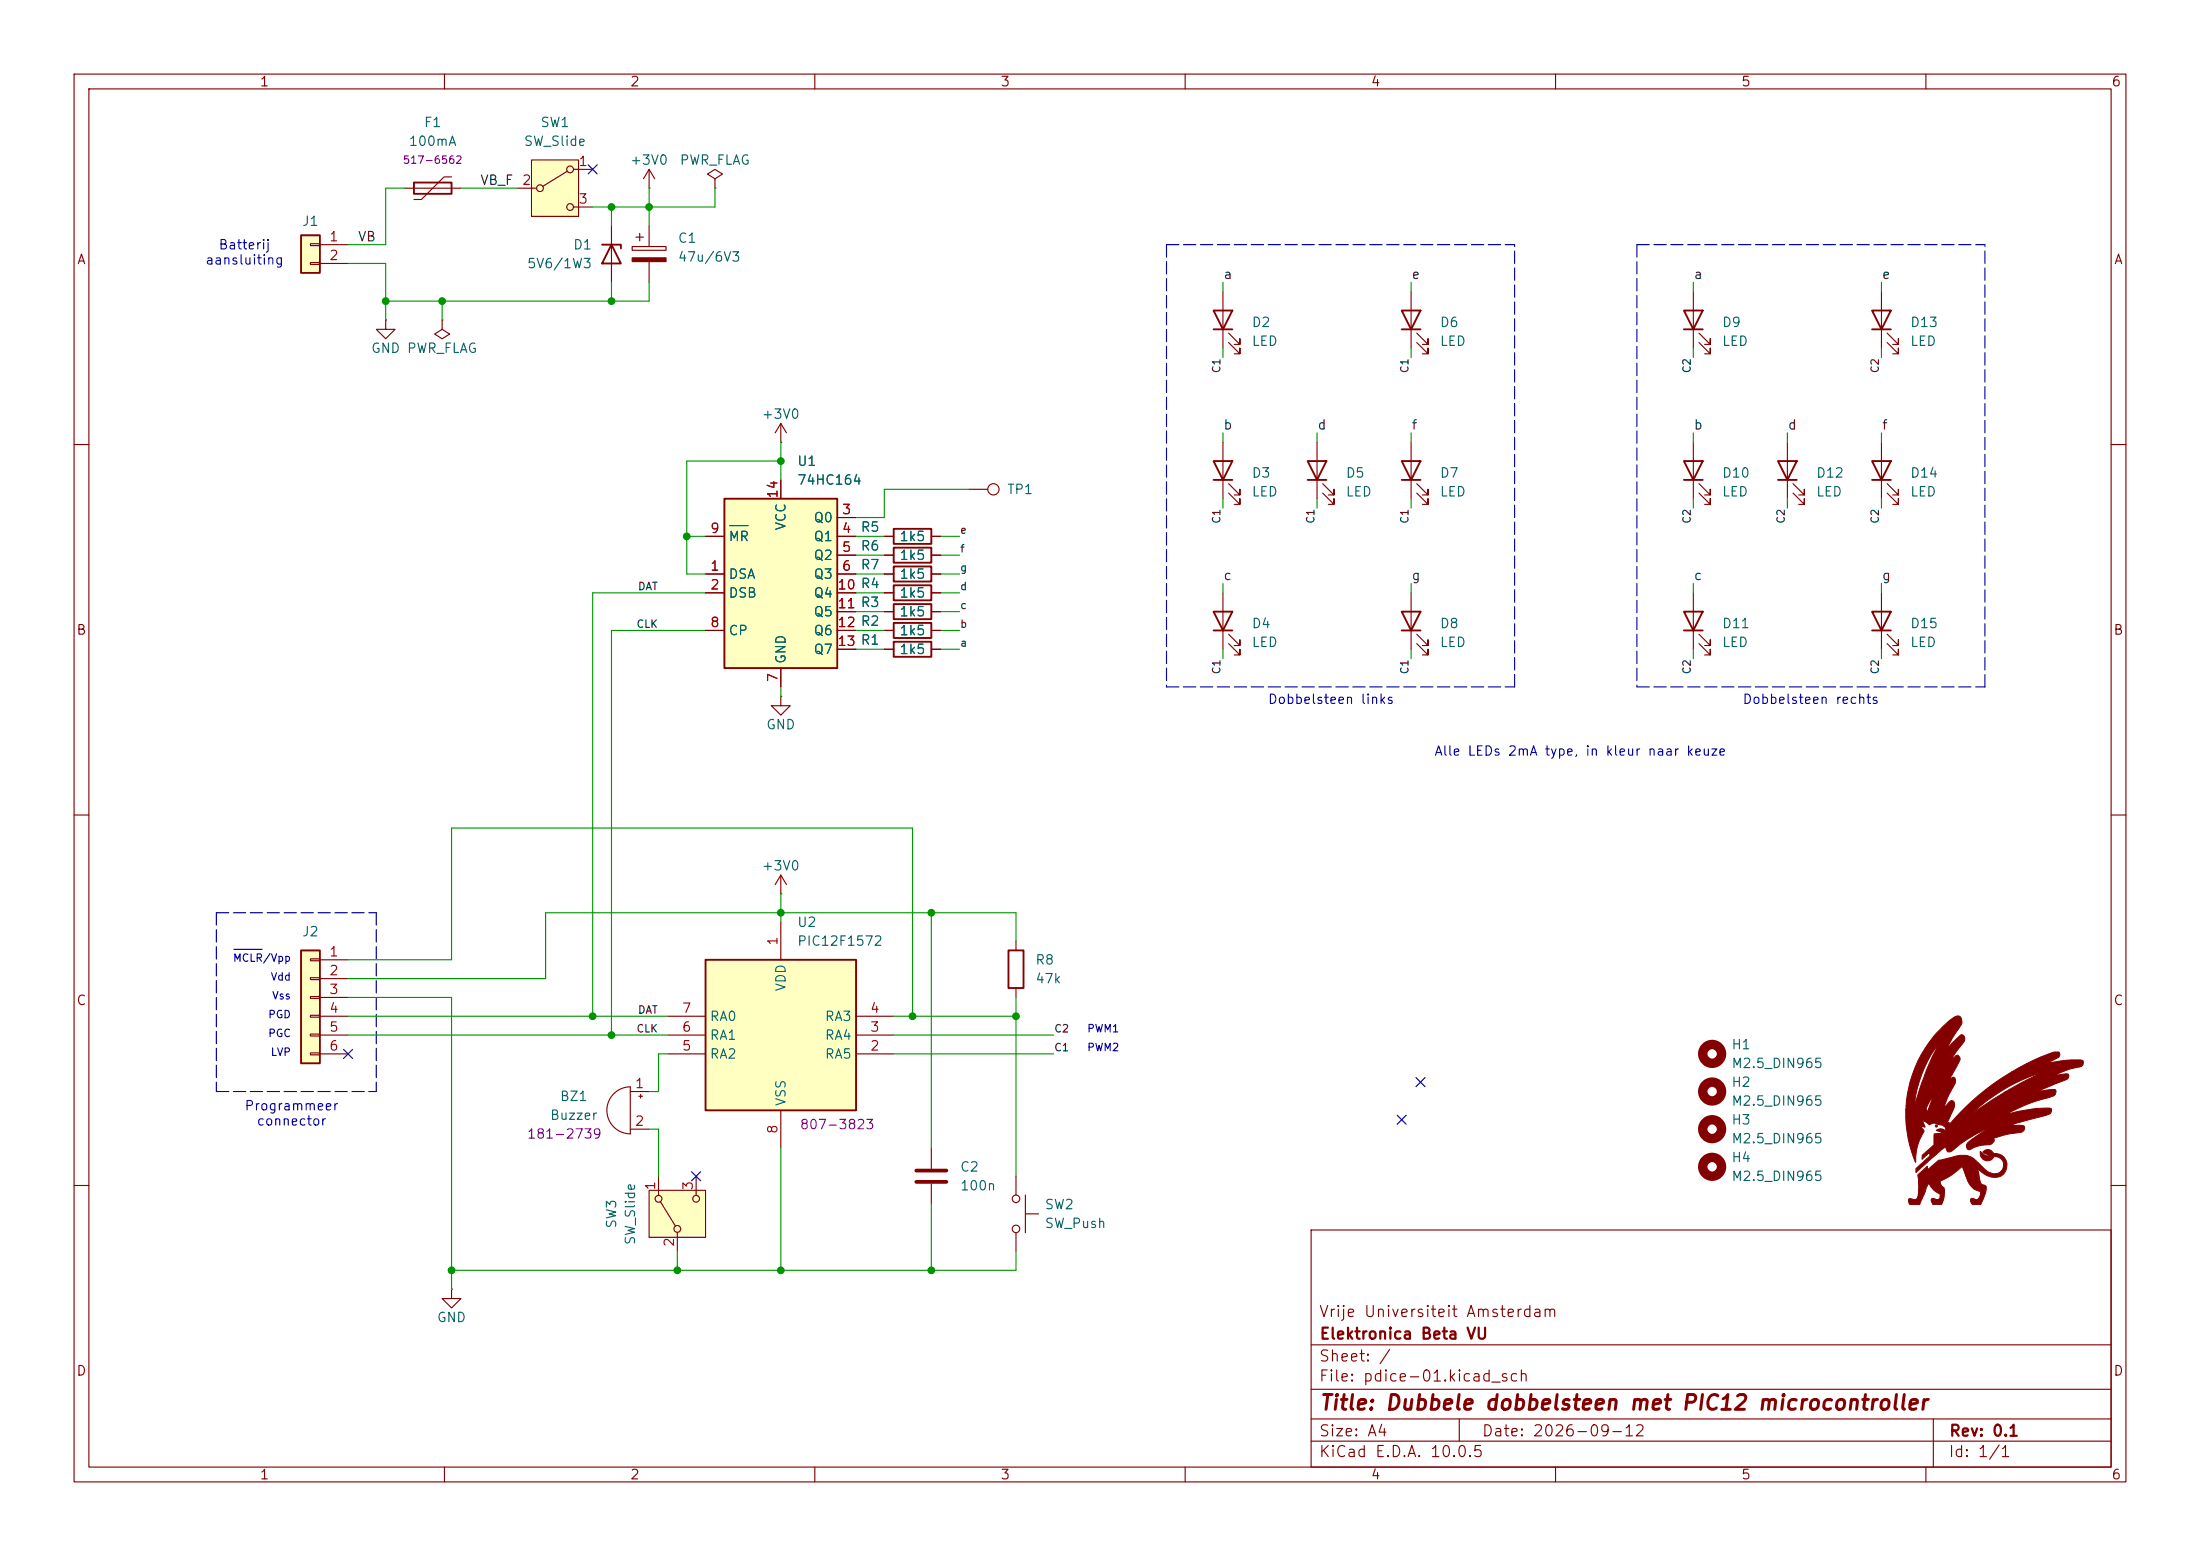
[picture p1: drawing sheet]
<svg xmlns="http://www.w3.org/2000/svg" width="297mm" height="210mm" viewBox="0 0 297 210" stroke-linecap="round" stroke-linejoin="round" font-family="sans-serif">
<g fill="none" stroke="#840000" stroke-width=".15">
<path d="M10 10h277v190h-277zM12 12h273v186h-273zM60 10v2M110 10v2M160 10v2M210 10v2M260 10v2M190.5 39.4v7.6M105.4 59.7h.1M105.4 57.2l-.8 1.2M105.4 57.2l.8 1.2M105.4 57.2v2.5"/>
<path d="M191.3 46.2l1.5 1.6v-.8v.8h-.8M191.3 45l1.5 1.5v-.8v.8h-.8M10 60h2M119.4 74.9h1.2M119.4 72.4h1.2M119.4 77.5h1.2M125.7 74.9h1.3M125.7 72.4h1.3M125.7 77.5h1.3M130.8 66h2.5M285 60h2M105.4 94v1.3h1.3l-1.3 1.2-1.3-1.2h1.3"/>
<path d="M105.4 94h.1M119.4 87.6h1.2M119.4 80h1.2M119.4 82.6h1.2M119.4 85.1h1.2M125.7 87.6h1.3M125.7 80h1.3M125.7 82.6h1.3M125.7 85.1h1.3M10 110h2M285 110h2M10 160h2"/>
<path d="M177 166h108v32h-108zM285 160h2M60 198v2M110 198v2M160 198v2M177 194.5h108M177 191.5h108M177 187.5h108M177 181.5h108M197 191.5v3M210 198v2M260 198v2"/>
<path d="M261 191.5v6.5"/>
<circle cx="134.1" cy="66" r=".76"/>
</g>
<path d="M189.2 41.9h2.6l-1.3 2.6zM189.2 44.5h2.6M120.6 73.9h5.1v2h-5.1zM120.6 79h5.1v2h-5.1zM120.6 71.4h5.1v2h-5.1zM120.6 76.5h5.1v2h-5.1zM120.6 86.6h5.1v2h-5.1zM120.6 81.5h5.1v2.1h-5.1zM120.6 84.1h5.1v2h-5.1z" fill="none" stroke="#840000" stroke-width=".25"/>
<path d="M40.6 128.3h2.6v15.2h-2.6z" fill="#ffffc2"/>
<path d="M40.6 128.3h2.6v15.2h-2.6z" fill="none" stroke="#840000" stroke-width=".25"/>
<g fill="none" stroke="#840000" stroke-width=".15">
<path d="M41.9 129.4h1.3v.3h-1.3zM41.9 132h1.3v.2h-1.3zM41.9 134.5h1.3v.2h-1.3zM41.9 137h1.3v.3h-1.3zM41.9 139.6h1.3v.2h-1.3zM43.2 129.5h3.8M43.2 132.1h3.8M43.2 134.6h3.8M43.2 137.2h3.8M43.2 139.7h3.8M41.9 142.1h1.3v.3h-1.3zM43.2 142.2h3.8"/>
<path d="M82.8 147.6a3.2 3.2 0 0 1 2.3-.9v6.3a3.2 3.2 0 0 1-2.9-1.9 3.2 3.2 0 0 1 .6-3.5zM85.1 147.3h2.5M85.1 152.4h2.5M86.2 148h.5M86.5 147.7v.5M61 174v1.3h1.2l-1.2 1.2-1.3-1.2h1.3M61 174h.1"/>
</g>
<path d="M95.2 129.5h20.4v20.4h-20.4z" fill="#ffffc2"/>
<path d="M95.2 129.5h20.4v20.4h-20.4zM136.1 128.3h2.1v5.1h-2.1z" fill="none" stroke="#840000" stroke-width=".25"/>
<g fill="none" stroke="#840000" stroke-width=".15">
<path d="M105.4 118.1v2.6M105.4 118.1l-.8 1.3M105.4 118.1l.8 1.3M90.2 139.7h5M90.2 137.2h5M105.4 120.7h.1M105.4 124.5v5M115.6 139.7h5M115.6 137.2h5M137.2 127v1.3M137.2 133.4v1.2M90.2 142.2h5"/>
<path d="M105.4 149.9v5M115.6 142.2h5"/>
</g>
<path d="M87.6 160.7h7.6v6.3h-7.6z" fill="#ffffc2"/>
<g fill="none" stroke="#840000" stroke-width=".15">
<path d="M228.6 59.7v7.6M241.3 59.7v7.6M254 59.7v7.6M229.4 66.5l1.5 1.6v-.8v.8h-.8M229.4 65.3l1.5 1.5v-.8v.8h-.8M242.1 66.5l1.5 1.6v-.8v.8h-.8M242.1 65.3l1.5 1.5v-.8v.8h-.8M254.8 66.5l1.5 1.6v-.8v.8h-.8M254.8 65.3l1.5 1.5v-.8v.8h-.8M228.6 80v7.6M229.4 86.9l1.5 1.5v-.8v.8h-.8M229.4 85.6l1.5 1.5v-.7v.7h-.8"/>
<path d="M254 80v7.6M254.8 86.9l1.5 1.5v-.8v.8h-.8M254.8 85.6l1.5 1.5v-.7v.7h-.8M88.9 158.8v2.5M94 158.8v2.5M125.7 154.9v2.8M125.7 159.8v2.8M137.2 158.8v2.5M87.6 160.7h7.6v6.3h-7.6zM89.2 162.2l2 3.3M91.4 166.4v2.5M137.2 166.4v2.5"/>
<path d="M138.4 163.8h1.8M138.4 161.3v5.1"/>
<circle cx="88.9" cy="161.8" r=".46"/>
<circle cx="91.4" cy="165.9" r=".46"/>
<circle cx="94" cy="161.8" r=".46"/>
<circle cx="137.2" cy="161.8" r=".51"/>
<circle cx="137.2" cy="165.9" r=".51"/>
</g>
<path d="M123.7 158h4.1M123.7 159.5h4.1" fill="none" stroke="#840000" stroke-width=".51"/>
<path d="M227.3 62.2h2.6l-1.3 2.6zM227.3 64.8h2.6M240 62.2h2.6l-1.3 2.6zM240 64.8h2.6M252.7 62.2h2.6l-1.3 2.6zM252.7 64.8h2.6M227.3 82.6h2.6l-1.3 2.5zM227.3 85.1h2.6M252.7 82.6h2.6l-1.3 2.5zM252.7 85.1h2.6" fill="none" stroke="#840000" stroke-width=".25"/>
<g fill="none" stroke="#840000" stroke-width="1.3">
<circle cx="231.1" cy="157.5" r="1.27"/>
<circle cx="231.1" cy="142.2" r="1.27"/>
<circle cx="231.1" cy="152.4" r="1.27"/>
<circle cx="231.1" cy="147.3" r="1.27"/>
</g>
<g fill="#840000" stroke="#840000" stroke-width=".14">
<path d="M262.2 138.6l.6-.5a2.53 2.53 0 0 1 1.5-1 .83 .83 0 0 1 .5 1.1l-1.2 1.9-.7 1.4 1.8-1.8a.55 .55 0 0 1 .5 .3 .55 .55 0 0 1-.1 .6l-.9 1.3-1 1.4 .9-.9a.49 .49 0 0 1 .5 .8l-1.6 2.8 .1-.1a.67 .67 0 0 1 .8-.5 1.36 1.36 0 0 1-.4 1.6l-.6 1.2-.5 1.4 .2-.2a2.01 2.01 0 0 1 .9-.9 .66 .66 0 0 1 .3 1l-.9 2 .3 .2 1-1.1h1.6l.3-.2h4.6h-4.6l3-2 1.5-1 4.2 .1-4.2-.1h4.3h-4.3l1.9-1.1 2-1h2.5h-2.5l1.4-.6a23.8 23.8 0 0 0-10.1 5.9h-1.6l.3-.4a33.2 33.2 0 0 1 7.1-5.5h4.4h-4.4l2.1-1.2h2.6h-2.6l2.4-1.1a3.5 3.5 0 0 1 1.9-.4 .53 .53 0 0 1-.4 .8l-1.2 .7 2.3-.4h2.1a.44 .44 0 0 1 .5 .3 .44 .44 0 0 1-.3 .5l-2.2 .6-1.8 .8 2.1-.4a.45 .45 0 0 1 .2 .5 .45 .45 0 0 1-.5 .3l-3.9 1.7 1.4-.3h1.2a.67 .67 0 0 1-.7 1 22.6 22.6 0 0 0-6 2.3l.4-.1a16.8 16.8 0 0 1 5.7-.7l.1 .1a.61 .61 0 0 1-.6 .8l-4.1 1.1-1.2 .4 1.7-.1a.41 .41 0 0 1 .5 .2 .41 .41 0 0 1-.1 .5l-.5 .3-1.7 .2-2 .5a.27 .27 0 0 1 .2 .3 .27 .27 0 0 1-.1 .2 .79 .79 0 0 1-.7 .4 5 5 0 0 0-2.6 .7 .62 .62 0 0 1-.3-.6 .62 .62 0 0 1 .4-.6l2.9-1.9a21.5 21.5 0 0 0-5.5 3.3 .54 .54 0 0 1-.6-.5h-.2l-.4 .3-3.5 3v-.5l1.9-1.7v-.5l-1 1v-.6l1.6-1.4v-1.5l1.2-.1-.9-.3a1 1 0 0 1 1.3 0l-.1-.4-.1-.2h8.6h-8.6l-.7-.2a1.19 1.19 0 0 0-1.3 0l-.4-.3-.6-.2 .4 .8-.6-.1 .2 .2a.42 .42 0 0 1 .1 .7 7 7 0 0 0-1 4 15.5 15.5 0 0 1-1.3-7.2h2.7l.2 .3 .2-.4h2h-2l.8-1.9-.7 1-.5 1h-2.7v-.4h1.1v.1l.1-.2a35.5 35.5 0 0 1 3.5-8.7 16.6 16.6 0 0 0-3.6 8.8h-1.1l.1-.4a16.2 16.2 0 0 1 4.8-10.3z"/>
<path d="M259.1 158.4l1.1-1v.5l.8-.7a2.14 2.14 0 0 1 1.3-.7l1.4-.4a3.4 3.4 0 0 1 2.5 .1l1.9 1.7a1.64 1.64 0 0 0 2 .2 1.11 1.11 0 0 0 .3-1.4 1.11 1.11 0 0 0-1.3-.5 .98 .98 0 0 1-1.2 .4 .98 .98 0 0 1-.6-1.2h.1a1.18 1.18 0 0 0 1 .6v-.2l-.7-.3a.83 .83 0 0 1 1.1-.2l.3 .3a1.66 1.66 0 0 1 1.8 2 1.66 1.66 0 0 1-2.3 1.2l-.7-.4-1-.8 .3 1.2a1.29 1.29 0 0 0 .5 1.1l.4 .2a2.73 2.73 0 0 1-.5 2l-.2 .5h-1.1a.47 .47 0 0 1-.1-.9l.5 .2a.56 .56 0 0 0 .7-.7l-.1-.4a2.35 2.35 0 0 1-1.8-1.8l-.6-1.6a10.9 10.9 0 0 1-3 2.1 1.05 1.05 0 0 0 .6 .9 3.8 3.8 0 0 1-.4 2.2h-1.2l-.2-.7a.5 .5 0 0 1 .8 0 .48 .48 0 0 0 .4-.3 .48 .48 0 0 0-.1-.5 2.84 2.84 0 0 1-1.4-1.4l-1.2 2.9h-1.4l-.1-.7 .1-.1h.2a.6 .6 0 0 0 .7 0 .6 .6 0 0 0 .3-.6v-1.2l-.1-1.4z"/>
<circle cx="261.4" cy="152" r=".15"/>
</g>
<path d="M97.8 67.3h15.2v22.9h-15.2z" fill="#ffffc2"/>
<g fill="none" stroke="#840000" stroke-width=".25">
<path d="M81.3 33h2.5v.5M82.5 33l1.3 2.6h-2.5zM163.8 41.9h2.6l-1.3 2.6zM163.8 44.5h2.6M227.3 41.9h2.6l-1.3 2.6zM227.3 44.5h2.6M252.7 41.9h2.6l-1.3 2.6zM252.7 44.5h2.6M97.8 67.3h15.2v22.9h-15.2zM163.8 62.2h2.6l-1.3 2.6zM163.8 64.8h2.6M176.5 62.2h2.6l-1.3 2.6z"/>
<path d="M176.5 64.8h2.6M189.2 62.2h2.6l-1.3 2.6zM189.2 64.8h2.6M163.8 82.6h2.6l-1.3 2.5zM163.8 85.1h2.6M189.2 82.6h2.6l-1.3 2.5zM189.2 85.1h2.6"/>
</g>
<g fill="none" stroke="#840000" stroke-width=".15">
<path d="M82.5 30.5v7.6M87.6 25.4h.1M87.6 22.9l-.7 1.2M87.6 22.9l.8 1.2M87.6 22.9v2.5M165.1 39.4v7.6M228.6 39.4v7.6M254 39.4v7.6M52.1 43.2v1.3h1.2l-1.2 1.2-1.3-1.2h1.3M52.1 43.2h.1M165.1 59.7v7.6M165.9 46.2l1.5 1.6v-.8v.8h-.8"/>
<path d="M165.9 45l1.5 1.5v-.8v.8h-.8M177.8 59.7v7.6M190.5 59.7v7.6M229.4 46.2l1.5 1.6v-.8v.8h-.8M229.4 45l1.5 1.5v-.8v.8h-.8M254.8 46.2l1.5 1.6v-.8v.8h-.8M254.8 45l1.5 1.5v-.8v.8h-.8M95.2 77.5h2.6M95.2 72.4h2.6M105.4 64.8v2.5M113 77.5h2.6M113 69.9h2.6"/>
<path d="M113 72.4h2.6M113 74.9h2.6M165.9 66.5l1.5 1.6v-.8v.8h-.8M165.9 65.3l1.5 1.5v-.8v.8h-.8M178.6 66.5l1.5 1.6v-.8v.8h-.8M178.6 65.3l1.5 1.5v-.8v.8h-.8M191.3 66.5l1.5 1.6v-.8v.8h-.8M191.3 65.3l1.5 1.5v-.8v.8h-.8M95.2 80h2.6M95.2 85.1h2.6M105.4 90.2v2.5M113 80h2.6"/>
<path d="M113 85.1h2.6M113 82.6h2.6M113 87.6h2.6M165.1 80v7.6M165.9 86.9l1.5 1.5v-.8v.8h-.8M165.9 85.6l1.5 1.5v-.7v.7h-.8M190.5 80v7.6M191.3 86.9l1.5 1.5v-.8v.8h-.8M191.3 85.6l1.5 1.5v-.7v.7h-.8"/>
</g>
<path d="M98.5 70.9h2.5" fill="none" stroke="#006464" stroke-width=".15"/>
<path d="M71.8 21.6h6.3v7.6h-6.3z" fill="#ffffc2"/>
<g fill="none" stroke="#840000" stroke-width=".15">
<path d="M54.6 25.4h7.6M61 23.9h-1.1l-3 3h-1M69.8 25.4h2.6M71.8 21.6h6.3v7.6h-6.3zM76.6 23.1l-3.3 2M77.5 22.9h2.5M77.5 27.9h2.5M59.7 43.2v1.3l1 .6-1 .6-1-.6 1-.6M59.7 43.2h.1"/>
<circle cx="72.9" cy="25.4" r=".46"/>
<circle cx="77" cy="22.9" r=".46"/>
<circle cx="77" cy="27.9" r=".46"/>
</g>
<path d="M55.9 24.6h5.1v1.6h-5.1z" fill="none" stroke="#840000" stroke-width=".25"/>
<path d="M40.6 31.8h2.6v5h-2.6z" fill="#ffffc2"/>
<path d="M40.6 31.8h2.6v5h-2.6z" fill="none" stroke="#840000" stroke-width=".25"/>
<g fill="none" stroke="#840000" stroke-width=".15">
<path d="M41.9 32.9h1.3v.2h-1.3zM41.9 35.4h1.3v.3h-1.3zM43.2 33h3.8M43.2 35.6h3.8M85.3 33.3h4.6v.5h-4.6zM85.9 32h1M86.4 31.5v1M87.6 30.5v2.8M87.6 35.3v2.8M96.5 24.1l1-.6-1-.6-1 .6 1 .6v1.3M96.5 25.4h.1M95.2 77.5h2.6"/>
<path d="M95.2 72.4h2.6M105.4 64.8v2.5M113 77.5h2.6M113 69.9h2.6M113 72.4h2.6M113 74.9h2.6M119.4 77.5h1.2M119.4 72.4h1.2M119.4 74.9h1.2M125.7 77.5h1.3M125.7 72.4h1.3M125.7 74.9h1.3"/>
<path d="M95.2 80h2.6M95.2 85.1h2.6M105.4 90.2v2.5M113 80h2.6M113 85.1h2.6M113 82.6h2.6M113 87.6h2.6M119.4 80h1.2M119.4 85.1h1.2M119.4 82.6h1.2M119.4 87.6h1.2M125.7 80h1.3"/>
<path d="M125.7 85.1h1.3M125.7 82.6h1.3M125.7 87.6h1.3"/>
</g>
<path d="M85.3 34.8h4.6v.5h-4.6z" fill="#840000" stroke="#840000" stroke-width=".15"/>
<path d="M157.5 33v59.7M157.5 33h47M221 33v59.7M221 33h47M157.5 92.7h47M204.5 92.7v-59.7M221 92.7h47M268 92.7v-59.7M29.2 123.2h21.6M29.2 123.2v24.1M50.8 123.2v24.1M29.2 147.3h21.6" fill="none" stroke="#0000c2" stroke-width=".15" stroke-dasharray="1.7 .6"/>
<g fill="none" stroke="#009600" stroke-width=".15">
<path d="M47 35.6h5.1v7.6M54.6 25.4h-2.5v7.6h-5.1M62.2 25.4h7.6M82.5 27.9v2.6M82.5 38.1v2.5M87.6 38.1v2.5h-35.5M87.6 25.4v5.1M96.5 25.4v2.5h-16.5M165.1 38.1v1.3M190.5 38.1v1.3M228.6 38.1v1.3M254 38.1v1.3"/>
<path d="M59.7 40.6v2.6M105.4 59.7v5.1M165.1 47v1.3M165.1 58.4v1.3M177.8 58.4v1.3M190.5 47v1.3M190.5 58.4v1.3M228.6 47v1.3M228.6 58.4v1.3M241.3 58.4v1.3M254 47v1.3M254 58.4v1.3"/>
<path d="M92.7 72.4h2.5M105.4 62.2h-12.7v15.3h2.5M115.6 77.5h3.8M115.6 72.4h3.8M115.6 74.9h3.8M127 77.5h2.5M127 72.4h2.5M127 74.9h2.5M130.8 66h-11.4v3.9h-3.8M165.1 67.3v1.3M165.1 78.7v1.3M177.8 67.3v1.3"/>
<path d="M190.5 67.3v1.3M190.5 78.7v1.3M228.6 67.3v1.3M228.6 78.7v1.3M241.3 67.3v1.3M254 67.3v1.3M254 78.7v1.3M95.2 85.1h-12.7v54.6M95.2 80h-15.2v57.2M105.4 92.7v1.3M115.6 87.6h3.8M115.6 85.1h3.8"/>
<path d="M115.6 80h3.8M115.6 82.6h3.8M127 87.6h2.5M127 85.1h2.5M127 80h2.5M127 82.6h2.5M165.1 87.6v1.3M190.5 87.6v1.3M228.6 87.6v1.3M254 87.6v1.3M47 139.7h43.2M47 129.5h14v-17.7h62.2v25.4"/>
<path d="M47 134.6h14v39.4M47 137.2h43.2M105.4 120.7v3.8M120.6 139.7h21.6M120.6 137.2h16.6M125.7 123.2v31.7M137.2 127v-3.8h-63.5v8.9h-26.7M137.2 134.6v24.2M87.6 152.4h1.3v6.4M90.2 142.2h-1.3v5.1h-1.3M105.4 154.9v16.6M120.6 142.2h21.6"/>
<path d="M91.4 168.9v2.6M125.7 162.6v8.9M137.2 168.9v2.6h-76.2"/>
</g>
<path d="M79.4 22.3l1.2 1.2M80.6 22.3l-1.2 1.2M46.4 141.6l1.2 1.2M47.6 141.6l-1.2 1.2M93.4 158.1l1.2 1.3M94.6 158.1l-1.2 1.3M188.6 150.5l1.2 1.2M189.8 150.5l-1.2 1.2M191.2 145.4l1.2 1.3M192.4 145.4l-1.2 1.3" fill="none" stroke="#000084" stroke-width=".15"/>
<path d="M31.6 128.1h3.8" fill="none" stroke="#0000c2" stroke-width=".15"/>
<path d="M98.5 70.9h2.5" fill="none" stroke="#006464" stroke-width=".15"/>
<g fill="#009600" stroke="#009600" stroke-width=".14">
<circle cx="52.1" cy="40.6" r=".46"/>
<circle cx="59.7" cy="40.6" r=".46"/>
<circle cx="105.4" cy="171.5" r=".46"/>
<circle cx="91.4" cy="171.5" r=".46"/>
<circle cx="125.7" cy="171.5" r=".46"/>
<circle cx="61" cy="171.5" r=".46"/>
<circle cx="82.5" cy="139.7" r=".46"/>
<circle cx="80" cy="137.2" r=".46"/>
<circle cx="92.7" cy="72.4" r=".46"/>
<circle cx="82.5" cy="27.9" r=".46"/>
<circle cx="87.6" cy="27.9" r=".46"/>
<circle cx="82.5" cy="40.6" r=".46"/>
<circle cx="105.4" cy="123.2" r=".46"/>
<circle cx="125.7" cy="123.2" r=".46"/>
<circle cx="137.2" cy="137.2" r=".46"/>
<circle cx="123.2" cy="137.2" r=".46"/>
<circle cx="105.4" cy="62.2" r=".46"/>
</g>
<text font-size="2" fill="#840000" x="178" y="190.8">Title: Dubbele dobbelsteen met PIC12 microcontroller</text>
<g font-size="1.5" fill="#840000">
<text x="178" y="178.1">Vrije Universiteit Amsterdam</text>
<text x="178" y="184.1">Sheet: /</text>
<text x="178" y="181.1">Elektronica Beta VU</text>
<text x="178" y="186.8">File: pdice-01.kicad_sch</text>
<text x="178" y="197">KiCad E.D.A. 10.0.5</text>
<text x="178" y="194.2">Size: A4</text>
<text x="200" y="194.2">Date: 2026-09-12</text>
<text x="263" y="197">Id: 1/1</text>
<text x="263" y="194.2">Rev: 0.1</text>
</g>
<g font-size="1.3" fill="#840000">
<text x="35" y="12">1</text>
<text x="85" y="12">2</text>
<text x="135" y="12">3</text>
<text x="185" y="12">4</text>
<text x="235" y="12">5</text>
<text x="285" y="12">6</text>
<text x="10.3" y="36">A</text>
<text x="285.3" y="36">A</text>
<text x="10.2" y="86">B</text>
<text x="285.2" y="86">B</text>
<text x="10.2" y="136">C</text>
<text x="285.2" y="136">C</text>
<text x="10.2" y="186">D</text>
<text x="285.2" y="186">D</text>
<text x="35" y="200">1</text>
<text x="85" y="200">2</text>
<text x="135" y="200">3</text>
<text x="185" y="200">4</text>
<text x="235" y="200">5</text>
<text x="285" y="200">6</text>
</g>
<g font-size="1.3" fill="#006464">
<text x="57.1" y="17.5">F1</text>
<text x="72.9" y="17.5">SW1</text>
<text x="55.1" y="20">100mA</text>
<text x="70.6" y="20">SW_Slide</text>
<text x="85" y="22.6">+3V0</text>
<text x="91.7" y="22.6">PWR_FLAG</text>
<text x="40.7" y="30.8">J1</text>
<text x="77.3" y="34">D1</text>
<text x="91.4" y="33.1">C1</text>
<text x="91.4" y="35.6">47u/6V3</text>
<text x="71.1" y="36.5">5V6/1W3</text>
<text x="50" y="48">GND PWR_FLAG</text>
<text x="168.9" y="44.5">D2</text>
<text x="168.9" y="47">LED</text>
<text x="194.3" y="44.5">D6</text>
<text x="194.3" y="47">LED</text>
<text x="232.4" y="44.5">D9</text>
<text x="232.4" y="47">LED</text>
<text x="257.8" y="44.5">D13</text>
<text x="257.8" y="47">LED</text>
<text x="102.7" y="56.8">+3V0</text>
<text x="107.5" y="63.2">U1</text>
<text x="107.5" y="65.7">74HC164</text>
<text x="168.9" y="64.8">D3</text>
<text x="181.6" y="64.8">D5</text>
<text x="194.3" y="64.8">D7</text>
<text x="232.4" y="64.8">D10</text>
<text x="245.1" y="64.8">D12</text>
<text x="257.8" y="64.8">D14</text>
<text x="106.4" y="71.7" transform="rotate(-90 106.4 71.7)">VCC</text>
<text x="109.8" y="70.8">Q0</text>
<text x="135.9" y="67">TP1</text>
<text x="168.9" y="67.3">LED</text>
<text x="181.6" y="67.3">LED</text>
<text x="194.3" y="67.3">LED</text>
<text x="232.4" y="67.3">LED</text>
<text x="245.1" y="67.3">LED</text>
<text x="257.8" y="67.3">LED</text>
<text x="98.3" y="73.4">MR</text>
<text x="109.8" y="73.4">Q1</text>
<text x="109.8" y="75.9">Q2</text>
<text x="116.1" y="74.6">R6</text>
<text x="116.1" y="72.1">R5</text>
<text x="116.1" y="77.2">R7</text>
<text x="121.3" y="75.9">1k5</text>
<text x="121.3" y="73.4">1k5</text>
<text x="98.3" y="78.4">DSA</text>
<text x="98.3" y="81">DSB</text>
<text x="109.8" y="78.4">Q3</text>
<text x="109.8" y="81">Q4</text>
<text x="109.8" y="83.5">Q5</text>
<text x="121.3" y="81">1k5</text>
<text x="121.3" y="83.5">1k5</text>
<text x="121.3" y="78.4">1k5</text>
<text x="98.3" y="86.1">CP</text>
<text x="106.4" y="89.7" transform="rotate(-90 106.4 89.7)">GND</text>
<text x="109.8" y="86.1">Q6</text>
<text x="109.8" y="88.6">Q7</text>
<text x="121.3" y="88.6">1k5</text>
<text x="121.3" y="86.1">1k5</text>
<text x="168.9" y="85.1">D4</text>
<text x="168.9" y="87.6">LED</text>
<text x="194.3" y="85.1">D8</text>
<text x="194.3" y="87.6">LED</text>
<text x="232.4" y="85.1">D11</text>
<text x="232.4" y="87.6">LED</text>
<text x="257.8" y="85.1">D15</text>
<text x="257.8" y="87.6">LED</text>
<text x="103.3" y="98.8">GND</text>
<text x="102.7" y="117.8">+3V0</text>
<text x="107.5" y="125.4">U2</text>
<text x="40.7" y="126.7">J2</text>
<text x="107.5" y="128">PIC12F1572</text>
<text x="139.7" y="130.5">R8</text>
<text x="106.4" y="133.9" transform="rotate(-90 106.4 133.9)">VDD</text>
<text x="139.7" y="133">47k</text>
<text x="95.7" y="143.2">RA2</text>
<text x="95.7" y="140.7">RA1</text>
<text x="95.7" y="138.1">RA0</text>
<text x="111.3" y="143.2">RA5</text>
<text x="111.3" y="140.7">RA4</text>
<text x="111.3" y="138.1">RA3</text>
<text x="233.7" y="141.9">H1</text>
<text x="75.5" y="148.9">BZ1</text>
<text x="106.4" y="149.4" transform="rotate(-90 106.4 149.4)">VSS</text>
<text x="233.7" y="147">H2</text>
<text x="233.7" y="149.6">M2.5_DIN965</text>
<text x="233.7" y="144.5">M2.5_DIN965</text>
<text x="74.2" y="151.5">Buzzer</text>
<text x="233.7" y="152.1">H3</text>
<text x="233.7" y="154.6">M2.5_DIN965</text>
<text x="129.5" y="158.4">C2</text>
<text x="129.5" y="161">100n</text>
<text x="233.7" y="157.2">H4</text>
<text x="233.7" y="159.7">M2.5_DIN965</text>
<text x="83.5" y="165.9" transform="rotate(-90 83.5 165.9)">SW3</text>
<text x="141" y="163.5">SW2</text>
<text x="141" y="166.1">SW_Push</text>
<text x="86.1" y="168.1" transform="rotate(-90 86.1 168.1)">SW_Slide</text>
<text x="58.9" y="178.8">GND</text>
</g>
<g font-size="1.3" fill="#a90000">
<text x="78" y="22.7">1</text>
<text x="70.4" y="25.3">2</text>
<text x="78" y="27.8">3</text>
<text x="44.4" y="32.9">1</text>
<text x="44.4" y="35.4">2</text>
<text x="105.3" y="67.4" transform="rotate(-90 105.3 67.4)">14</text>
<text x="113.6" y="69.7">3</text>
<text x="95.8" y="77.3">1</text>
<text x="95.8" y="72.3">9</text>
<text x="113.6" y="72.3">4</text>
<text x="113.6" y="74.8">5</text>
<text x="113.6" y="77.3">6</text>
<text x="95.8" y="79.9">2</text>
<text x="113" y="79.9">10 R4</text>
<text x="113" y="82.4">11 R3</text>
<text x="95.8" y="85">8</text>
<text x="113" y="85">12 R2</text>
<text x="113" y="87.5">13 R1</text>
<text x="105.3" y="92.2" transform="rotate(-90 105.3 92.2)">7</text>
<text x="44.4" y="129.4">1</text>
<text x="44.4" y="131.9">2</text>
<text x="105.3" y="127.7" transform="rotate(-90 105.3 127.7)">1</text>
<text x="44.4" y="134.5">3</text>
<text x="44.4" y="137">4</text>
<text x="92" y="137">7</text>
<text x="117.4" y="137">4</text>
<text x="44.4" y="139.6">5</text>
<text x="44.4" y="142.1">6</text>
<text x="92" y="142.1">5</text>
<text x="92" y="139.6">6</text>
<text x="117.4" y="142.1">2</text>
<text x="117.4" y="139.6">3</text>
<text x="85.6" y="147.2">1</text>
<text x="85.6" y="152.3">2</text>
<text x="105.3" y="153.1" transform="rotate(-90 105.3 153.1)">8</text>
<text x="88.8" y="160.8" transform="rotate(-90 88.8 160.8)">1</text>
<text x="93.8" y="160.8" transform="rotate(-90 93.8 160.8)">3</text>
<text x="91.3" y="168.4" transform="rotate(-90 91.3 168.4)">2</text>
</g>
<g font-size="1.3" fill="#0f0f0f">
<text x="64.7" y="25.3">VB_F</text>
<text x="48.2" y="32.9">VB</text>
<text x="165.1" y="38">a</text>
<text x="190.5" y="38">e</text>
<text x="228.6" y="38">a</text>
<text x="254" y="38">e</text>
<text x="165.1" y="58.3">b</text>
<text x="177.8" y="58.3">d</text>
<text x="190.5" y="58.3">f</text>
<text x="228.6" y="58.3">b</text>
<text x="241.3" y="58.3">d</text>
<text x="254" y="58.3">f</text>
<text x="165.1" y="78.6">c</text>
<text x="190.5" y="78.6">g</text>
<text x="228.6" y="78.6">c</text>
<text x="254" y="78.6">g</text>
</g>
<g font-size="1.3" fill="#0000c2">
<text x="29.4" y="34">Batterij</text>
<text x="27.6" y="36">aansluiting</text>
<text x="171.1" y="95.3">Dobbelsteen links</text>
<text x="235.2" y="95.3">Dobbelsteen rechts</text>
<text x="193.5" y="102.3">Alle LEDs 2mA type, in kleur naar keuze</text>
<text x="32.9" y="150.2">Programmeer</text>
<text x="34.6" y="152.2">connector</text>
</g>
<g font-size="1.3" fill="#840084">
<text x="71.1" y="154">181-2739</text>
<text x="107.9" y="152.7">807-3823</text>
</g>
<text font-size="1" fill="#840084" x="54.3" y="22.4">517-6562</text>
<g font-size="1" fill="#0f0f0f">
<text x="165" y="50.4" transform="rotate(-90 165 50.4)">C1</text>
<text x="190.4" y="50.4" transform="rotate(-90 190.4 50.4)">C1</text>
<text x="228.5" y="50.4" transform="rotate(-90 228.5 50.4)">C2</text>
<text x="253.9" y="50.4" transform="rotate(-90 253.9 50.4)">C2</text>
<text x="165" y="70.8" transform="rotate(-90 165 70.8)">C1</text>
<text x="177.7" y="70.8" transform="rotate(-90 177.7 70.8)">C1</text>
<text x="190.4" y="70.8" transform="rotate(-90 190.4 70.8)">C1</text>
<text x="228.5" y="70.8" transform="rotate(-90 228.5 70.8)">C2</text>
<text x="241.2" y="70.8" transform="rotate(-90 241.2 70.8)">C2</text>
<text x="253.9" y="70.8" transform="rotate(-90 253.9 70.8)">C2</text>
<text x="129.5" y="77.4">g</text>
<text x="129.5" y="72.3">e</text>
<text x="129.5" y="74.8">f</text>
<text x="86" y="79.9">DAT</text>
<text x="129.5" y="82.4">c</text>
<text x="129.5" y="79.9">d</text>
<text x="85.8" y="85">CLK</text>
<text x="129.5" y="85">b</text>
<text x="129.5" y="87.5">a</text>
<text x="165" y="91.1" transform="rotate(-90 165 91.1)">C1</text>
<text x="190.4" y="91.1" transform="rotate(-90 190.4 91.1)">C1</text>
<text x="228.5" y="91.1" transform="rotate(-90 228.5 91.1)">C2</text>
<text x="253.9" y="91.1" transform="rotate(-90 253.9 91.1)">C2</text>
<text x="86" y="137.1">DAT</text>
<text x="85.8" y="139.6">CLK</text>
<text x="142.2" y="142.1">C1</text>
<text x="142.2" y="139.6">C2</text>
</g>
<g font-size="1" fill="#0000c2">
<text x="31.4" y="130.1">MCLR/Vpp</text>
<text x="36.1" y="137.7">PGD</text>
<text x="36.5" y="132.6">Vdd</text>
<text x="36.7" y="135.1">Vss</text>
<text x="36.1" y="140.2">PGC</text>
<text x="36.5" y="142.8">LVP</text>
<text x="146.7" y="142.1">PWM2</text>
<text x="146.7" y="139.6">PWM1</text>
</g>
</svg>
